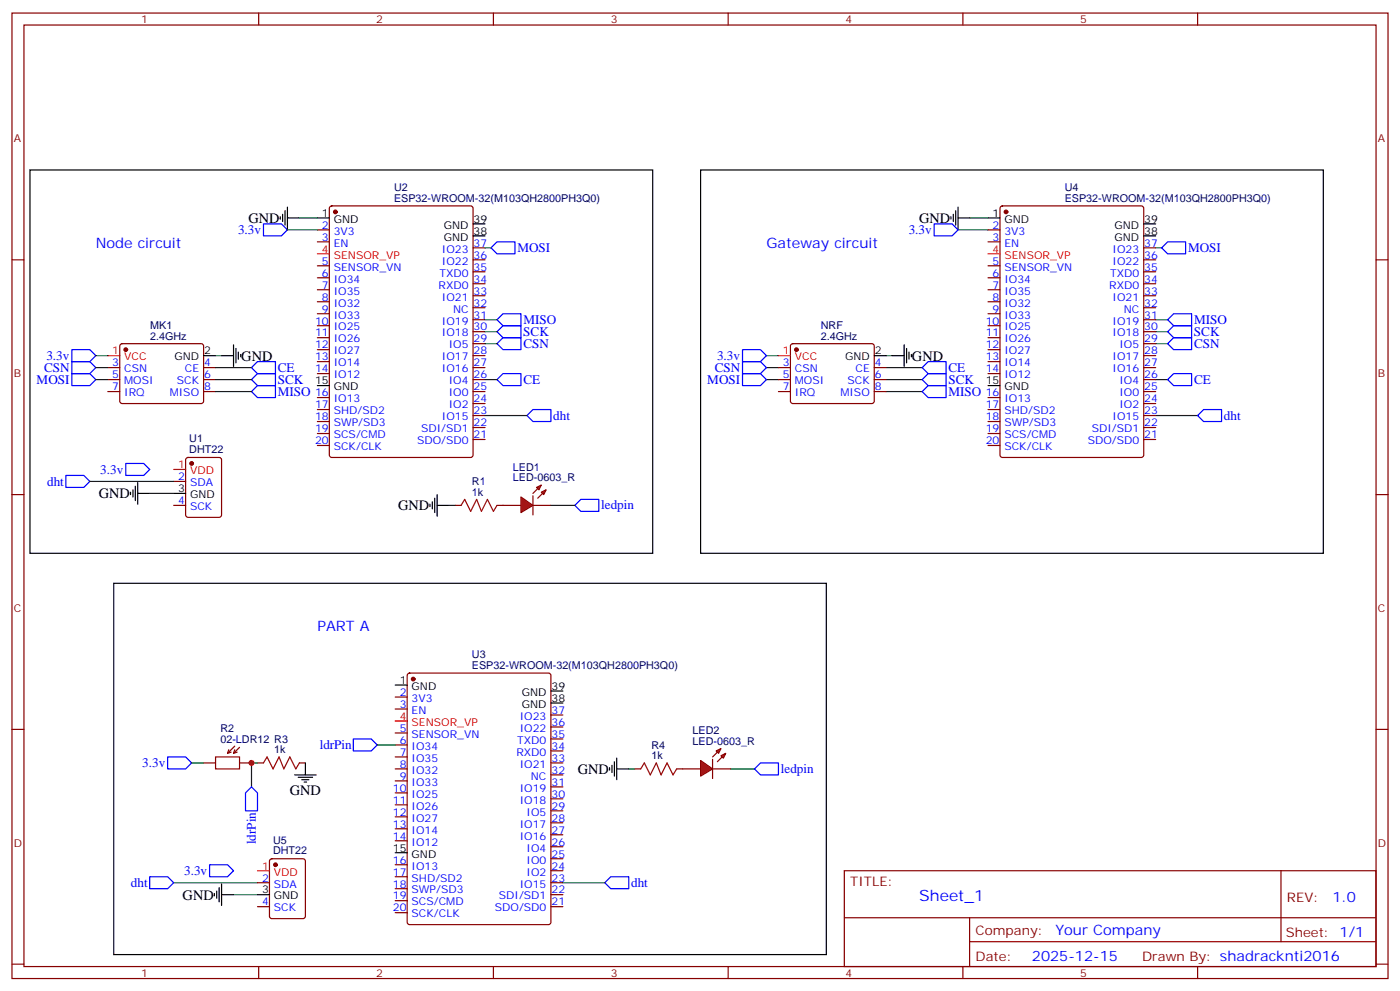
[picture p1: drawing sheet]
<svg xmlns="http://www.w3.org/2000/svg" width="412mm" height="292mm" viewBox="0 0 412 292" stroke-linecap="round" stroke-linejoin="round" font-family="sans-serif">
<g fill="none" stroke="#870000" stroke-width=".35">
<path d="M3.5 3.8h405.4v284.4h-405.4zM7.1 7.4h398.2v277.3h-398.2zM76.2 3.8v3.6M145.3 3.8v3.6M214.5 3.8v3.6M283.6 3.8v3.6M352.8 3.8v3.6M3.5 76.5h3.6M93.5 67.7h3.5M93.5 71.2h3.5M93.5 78.3h3.5M97.2 60.8l.5-.2h40.9l.7 .5v72.9l-.4 .7h-41.2l-.6-.4-.1-73z"/>
<path d="M139.3 76.5h3.6M139.3 73h3.6M291 67.7h3.6M291 71.2h3.6M291 78.3h3.6M294.8 60.8l.5-.2h40.9l.6 .5 .1 72.9-.5 .7h-41.1l-.7-.4v-73zM336.9 76.5h3.5M336.9 73h3.5M405.3 76.5h3.6M93.5 81.8h3.5M93.5 85.3h3.5M93.5 88.9h3.5"/>
<path d="M93.5 92.4h3.5M93.5 95.9h3.5M93.5 99.4h3.5M139.3 97.7h3.6M139.3 94.2h3.6M139.3 90.6h3.6M139.3 87.1h3.6M139.3 83.6h3.6M139.3 80h3.6M291 81.8h3.6M291 85.3h3.6M291 88.9h3.6"/>
<path d="M291 92.4h3.6M291 95.9h3.6M291 99.4h3.6M336.9 97.7h3.5M336.9 94.2h3.5M336.9 90.6h3.5M336.9 87.1h3.5M336.9 83.6h3.5M336.9 80h3.5M31.7 115.3h3.6M31.7 108.3h3.6M31.7 111.8h3.6"/>
<path d="M35.5 101.4l.5-.2h23.3l.5 .2 .2 .5-.1 16.5-.6 .5-23.6-.1-.4-.7v-16.2zM60 115.3h3.5M60 108.3h3.5M60 111.8h3.5M93.5 103h3.5M93.5 106.5h3.5M93.5 110h3.5M93.5 117.1h3.5M139.3 115.3h3.6M139.3 108.3h3.6M139.3 111.8h3.6M139.3 118.9h3.6"/>
<path d="M139.3 104.7h3.6M139.3 101.2h3.6M229.3 115.3h3.5M229.3 108.3h3.5M229.3 111.8h3.5M233.1 101.4l.4-.2h23.3l.5 .2 .2 .5v16.5l-.7 .5-23.5-.1-.5-.7v-16.2zM257.5 115.3h3.6M257.5 108.3h3.6M257.5 111.8h3.6M291 103h3.6M291 106.5h3.6M291 110h3.6"/>
<path d="M291 117.1h3.6M336.9 115.3h3.5M336.9 108.3h3.5M336.9 111.8h3.5M336.9 118.9h3.5M336.9 104.7h3.5M336.9 101.2h3.5M54.9 134.9l.5-.2h9.2l.6 .5 .1 16.5-.5 .6-9.4 .1-.7-.5v-16.5zM93.5 120.6h3.5M93.5 124.1h3.5M93.5 127.7h3.5M93.5 131.2h3.5"/>
<path d="M139.3 129.4h3.6M139.3 125.9h3.6M139.3 122.4h3.6M291 120.6h3.6M291 124.1h3.6M291 127.7h3.6M291 131.2h3.6M336.9 129.4h3.5M336.9 125.9h3.5M336.9 122.4h3.5M3.5 145.7h3.6M51.2 141.8h3.5"/>
<path d="M51.2 148.8h3.5M405.3 145.7h3.6M3.5 214.8h3.6M405.3 214.8h3.6M248.7 256.4h156.6v28.3h-156.6zM377.3 256.5v20.8M248.7 270.3h156.5M285.6 277.3h119.6M285.6 270.3v14.1M3.5 284h3.6M76.2 284.7v3.5M145.3 284.7v3.5"/>
<path d="M214.5 284.7v3.5M283.6 284.7v3.5M352.8 284.7v3.5M405.3 284h3.6"/>
</g>
<g fill="#870000" stroke="#870000" stroke-width=".35">
<circle cx="37" cy="103" r=".53"/>
<circle cx="98.8" cy="62.4" r=".53"/>
<circle cx="56.4" cy="136.5" r=".53"/>
<circle cx="296.3" cy="62.4" r=".53"/>
<circle cx="234.6" cy="103" r=".53"/>
</g>
<path d="M93.5 74.8h3.5M291 74.8h3.6M31.7 104.7h3.6M229.3 104.7h3.5M51.2 138.3h3.5" fill="none" stroke="#f00" stroke-width=".35"/>
<g fill="none" stroke="#000" stroke-width=".35">
<path d="M8.8 50.1h183.5v112.8h-183.5zM206.4 50.1h183.4v112.8h-183.4zM82.5 63.8v.7M83.3 63.1v2.1M84 62.1v4.2M84.7 64.2h3.5M84.7 61v6.3M93.5 64.2h3.5M139.3 69.5h3.6M139.3 65.9h3.6M280.1 63.8v.7M280.8 63.1v2.1"/>
<path d="M281.5 62.1v4.2M282.2 64.2h3.6M282.2 61v6.3M291 64.2h3.6M336.9 69.5h3.5M336.9 65.9h3.5M60 104.7h3.5M65.3 104.7h3.5M68.8 101.6v6.3M69.5 102.6v4.3M70.2 103.7v2.1M70.9 104.4v.7"/>
<path d="M93.5 113.6h3.5M257.5 104.7h3.6M262.8 104.7h3.5M266.3 101.6v6.3M267.1 102.6v4.3M267.8 103.7v2.1M268.5 104.4v.7M291 113.6h3.6M38.5 145v.7M39.2 144.3v2.1M39.9 143.2v4.2M40.6 145.3h3.5"/>
<path d="M40.6 142.1v6.4M51.2 145.3h3.5"/>
</g>
<g fill="none" stroke="#00f" stroke-width=".35">
<path d="M77.6 65.9h5.3l1.8 1.8-1.8 1.8h-5.3zM144.6 73l1.8-1.8h5.3v3.6h-5.3zM275.2 65.9h5.3l1.7 1.8-1.7 1.8h-5.3zM342.2 73l1.8-1.8h5.2v3.6h-5.2zM146.4 94.2l1.8-1.8h5.3v3.5h-5.3zM146.4 97.7l1.8-1.8h5.3v3.5h-5.3zM344 97.7l1.7-1.8h5.3v3.5h-5.3zM345.7 92.4h5.3v3.5h-5.3l-1.7-1.7zM345.7 99.4h5.3v3.6h-5.3l-1.7-1.8zM21.2 103h5.3l1.7 1.7-1.7 1.8h-5.3zM21.2 106.5h5.3l1.7 1.8-1.7 1.7h-5.3zM21.2 110h5.3l1.7 1.8-1.7 1.8h-5.3z"/>
<path d="M74.1 108.3l1.7-1.8h5.3v3.5h-5.3zM75.8 110h5.3v3.6h-5.3l-1.7-1.8zM75.8 113.6h5.3v3.5h-5.3l-1.7-1.8zM146.4 101.2l1.8-1.8h5.3v3.6h-5.3zM148.2 110h5.3v3.6h-5.3l-1.8-1.8zM218.7 110h5.3l1.8 1.8-1.8 1.8h-5.3zM218.7 106.5h5.3l1.8 1.8-1.8 1.7h-5.3zM218.7 103h5.3l1.8 1.7-1.8 1.8h-5.3zM271.6 115.3l1.8-1.7h5.3v3.5h-5.3zM271.6 108.3l1.8-1.8h5.3v3.5h-5.3zM273.4 110h5.3v3.6h-5.3l-1.8-1.8zM345.7 110h5.3v3.6h-5.3l-1.7-1.8z"/>
<path d="M37 136.5h5.3l1.8 1.8-1.8 1.7h-5.3zM155.2 122.4l1.8-1.8h5.3v3.5h-5.3zM354.5 120.6h5.3v3.5h-5.3l-1.7-1.7zM19.4 140h5.3l1.8 1.8-1.8 1.7h-5.3z"/>
</g>
<g fill="none" stroke="#008700" stroke-width=".35">
<path d="M84.7 67.7h8.8M88.2 64.2h5.3M142.9 73h1.7M282.2 67.7h8.8M285.8 64.2h5.2M340.4 73h1.8M142.9 97.7h3.5M142.9 94.2h3.5M340.4 97.7h3.6M340.4 94.2h3.6M28.2 104.7h3.5M28.2 111.8h3.5"/>
<path d="M28.2 108.3h3.5M63.5 104.7h1.8M63.5 111.8h10.6M63.5 108.3h10.6M63.5 115.3h10.6M142.9 111.8h3.5M142.9 101.2h3.5M225.8 104.7h3.5M225.8 111.8h3.5M225.8 108.3h3.5M261.1 104.7h1.7M261.1 111.8h10.5"/>
<path d="M261.1 108.3h10.5M261.1 115.3h10.5M340.4 111.8h3.6M340.4 101.2h3.6M142.9 122.4h12.3M340.4 122.4h12.4M26.5 141.8h24.7"/>
</g>
<g fill="#f00" stroke="#870000" stroke-width=".35">
<path d="M153.5 146.4l3.5 2.4-3.5 2.2z"/>
<path d="M157 146v5.7z"/>
</g>
<g fill="#870000" stroke="#870000" stroke-width=".35">
<path d="M157 145.3l1.4-1.4z"/>
<path d="M159.8 145.3l-1.4 1.4z"/>
</g>
<g fill="#f00" stroke="#870000" stroke-width=".35">
<path d="M158 143.5l1.5-.7-.8 1.5z"/>
<path d="M159.5 145l1.4-.7-.7 1.4z"/>
</g>
<g fill="none" stroke="#870000" stroke-width=".35">
<path d="M134.1 148.8h1.7M146.4 148.8h7.1M157 148.8h5.3M120.2 198.4l.4-.2h41l.6 .5 .1 72.9-.5 .7h-41.2l-.6-.5-.1-72.9zM69.1 219.7l-2.1 2.2M116.4 205.3h3.5M116.4 208.8h3.5M116.4 215.9h3.5M116.4 219.4h3.5M162.3 217.6h3.5M162.3 214.1h3.5M162.3 210.6h3.5"/>
<path d="M60 224.7h3.5M67.4 220.8l-.4 1.1M68.1 221.5l-1.1 .4M69.1 220.8l-.3 1.1M69.8 221.5l-1 .4M70.6 224.7h3.5M70.6 220.1l-1.8 1.8M75.8 224.7h1.8M88.2 224.7h1.8M116.4 222.9h3.5M116.4 226.4h3.5M116.4 230h3.5"/>
<path d="M116.4 233.5h3.5M116.4 237h3.5M162.3 238.8h3.5M162.3 235.3h3.5M162.3 231.7h3.5M162.3 228.2h3.5M162.3 224.7h3.5M162.3 221.2h3.5M187 226.4h1.7M199.3 226.4h1.8M75.8 260h3.6M79.6 253.1l.5-.2h9.2l.6 .4 .1 16.5-.5 .7h-9.4l-.7-.4v-16.5z"/>
<path d="M116.4 240.6h3.5M116.4 244.1h3.5M116.4 247.6h3.5M116.4 254.7h3.5M116.4 258.2h3.5M162.3 260h3.5M162.3 256.4h3.5M162.3 252.9h3.5M162.3 249.4h3.5M162.3 245.9h3.5M162.3 242.3h3.5M75.8 267h3.6"/>
<path d="M116.4 261.7h3.5M116.4 265.3h3.5M116.4 268.8h3.5M162.3 267h3.5M162.3 263.5h3.5"/>
</g>
<path d="M135.8 148.8l1.1-1.7 1.7 3.5 1.8-3.5 1.4 3.5 1.8-3.5 1.7 3.5 1.1-1.8M63.5 222.9h7.1v3.5h-7.1zM77.6 224.7l1.1-1.8 1.7 3.5 1.8-3.5 1.4 3.5 1.8-3.5 1.7 3.5 1.1-1.7M188.7 226.4l1.1-1.7 1.8 3.5 1.7-3.5 1.4 3.5 1.8-3.5 1.8 3.5 1-1.8" fill="none" stroke="#a10000" stroke-width=".35"/>
<path d="M44.1 145.3h7.1M132.3 148.8h1.8M162.3 148.8h7M111.1 219.4h5.3M56.4 224.7h3.6M75.8 224.7h-1.7v7M185.2 226.4h1.8M215.2 226.4h7M51.2 260h24.6M165.8 260h12.4M68.8 263.5h7" fill="none" stroke="#008700" stroke-width=".35"/>
<g fill="none" stroke="#000" stroke-width=".35">
<path d="M126.6 148.5v.7M127.4 147.8v2.1M128.1 146.7v4.3M128.8 148.8h3.5M128.8 145.7v6.3M33.5 171.8h209.9v109.3h-209.9zM116.4 201.8h3.5M162.3 207h3.5M162.3 203.5h3.5M86.8 228.2h6.3M87.8 228.9h4.3M88.9 229.6h2.1"/>
<path d="M89.6 230.3h.7M90 224.7v3.5M179.6 226.1v.7M180.3 225.4v2.1M181 224.3v4.3M181.7 226.4h3.5M181.7 223.3v6.3M116.4 251.1h3.5M63.1 263.1v.7M63.9 262.4v2.1M64.6 261.4v4.2M65.3 263.5h3.5"/>
<path d="M65.3 260.3v6.4M75.8 263.5h3.6"/>
</g>
<path d="M171.1 147.1h5.3v3.5h-5.3l-1.8-1.8zM104.1 217.6h5.3l1.7 1.8-1.7 1.8h-5.3zM49.4 222.9h5.3l1.7 1.8-1.7 1.7h-5.3zM74.1 231.7l1.7 1.8v5.3h-3.5v-5.3zM222.2 226.4l1.8-1.7h5.3v3.5h-5.3zM44.1 258.2h5.3l1.8 1.8-1.8 1.7h-5.3zM61.7 254.7h5.3l1.8 1.7-1.8 1.8h-5.3zM179.9 258.2h5.3v3.5h-5.3l-1.7-1.7z" fill="none" stroke="#00f" stroke-width=".35"/>
<g fill="#870000" stroke="#870000" stroke-width=".35">
<circle cx="121.7" cy="200" r=".53"/>
<circle cx="81.1" cy="254.7" r=".53"/>
</g>
<path d="M116.4 212.3h3.5M75.8 256.4h3.6" fill="none" stroke="#f00" stroke-width=".35"/>
<g fill="#f00" stroke="#870000" stroke-width=".35">
<path d="M206.4 224l3.5 2.4-3.5 2.2z"/>
<path d="M209.9 223.6v5.7z"/>
</g>
<g fill="#870000" stroke="#870000" stroke-width=".35">
<path d="M209.9 222.9l1.4-1.4z"/>
<path d="M211.3 224.3l1.4-1.4z"/>
</g>
<g fill="#f00" stroke="#870000" stroke-width=".35">
<path d="M211 221.2l1.4-.7-.7 1.4z"/>
<path d="M212.4 222.6l1.4-.7-.7 1.4z"/>
</g>
<path d="M201.1 226.4h5.3M209.9 226.4h5.3" fill="none" stroke="#870000" stroke-width=".35"/>
<circle cx="74.1" cy="224.7" r=".88" fill="#c00"/>
<text font-size="4.6" fill="#00f" x="270.8" y="265.5">Sheet_1</text>
<g font-size="4.2">
<text x="73.2" y="65.6">GND</text>
<text x="270.8" y="65.6">GND</text>
<text x="71.1" y="106.2">GND</text>
<text x="268.6" y="106.2">GND</text>
<text x="29.1" y="146.8">GND</text>
<text x="117.3" y="150.3">GND</text>
<text x="170.2" y="227.9">GND</text>
<text x="85.4" y="234.3">GND</text>
<text x="53.8" y="265">GND</text>
</g>
<g font-size="4.2" fill="#00f">
<text x="28.2" y="73">Node circuit</text>
<text x="225.8" y="73">Gateway circuit</text>
<text x="93.5" y="185.9">PART A</text>
<text x="392.5" y="265.7">1.0</text>
<text x="310.9" y="275.3">Your Company</text>
<text x="304" y="283.1">2025-12-15</text>
</g>
<g font-size="3.9" fill="#00f">
<text x="70.1" y="68.9">3.3v</text>
<text x="267.7" y="68.9">3.3v</text>
<text x="152.4" y="74.2">MOSI</text>
<text x="350" y="74.2">MOSI</text>
<text x="154.2" y="95.4">MISO</text>
<text x="351.7" y="95.4">MISO</text>
<text x="154.1" y="98.9">SCK</text>
<text x="351.7" y="98.9">SCK</text>
<text x="13.7" y="106">3.3v</text>
<text x="154.2" y="102.4">CSN</text>
<text x="211.2" y="106">3.3v</text>
<text x="351.7" y="102.4">CSN</text>
<text x="10.8" y="113.1">MOSI</text>
<text x="13" y="109.5">CSN</text>
<text x="81.8" y="113">SCK</text>
<text x="81.8" y="109.5">CE</text>
<text x="154.2" y="113">CE</text>
<text x="208.4" y="113.1">MOSI</text>
<text x="210.5" y="109.5">CSN</text>
<text x="279.4" y="113">SCK</text>
<text x="279.4" y="109.5">CE</text>
<text x="351.7" y="113">CE</text>
<text x="81.8" y="116.5">MISO</text>
<text x="279.4" y="116.5">MISO</text>
<text x="163" y="123.6">dht</text>
<text x="360.5" y="123.6">dht</text>
<text x="13.9" y="143.1">dht</text>
<text x="29.5" y="139.5">3.3v</text>
<text x="177.1" y="150">ledpin</text>
<text x="94.2" y="220.7">ldrPin</text>
<text x="41.9" y="225.9">3.3v</text>
<text x="230" y="227.6">ledpin</text>
<text x="75.3" y="248.7" transform="rotate(-90 75.3 248.7)">ldrPin</text>
<text x="54.2" y="257.7">3.3v</text>
<text x="38.6" y="261.2">dht</text>
<text x="185.9" y="261.1">dht</text>
</g>
<g font-size="3.9" fill="#800">
<text x="250.5" y="261">TITLE:</text>
<text x="379.1" y="265.7">REV:</text>
<text x="287.4" y="275.2">Company:</text>
<text x="378.7" y="275.8">Sheet: 1/1</text>
<text x="287.4" y="282.9">Date:</text>
<text x="336.4" y="283">Drawn By: shadracknti2016</text>
</g>
<g font-size="3.2" fill="#800">
<text x="41.6" y="6.8">1</text>
<text x="110.8" y="6.8">2</text>
<text x="179.9" y="6.8">3</text>
<text x="249.1" y="6.8">4</text>
<text x="318.2" y="6.8">5</text>
<text x="4.1" y="41.9">A</text>
<text x="405.9" y="41.9">A</text>
<text x="4.1" y="111.1">B</text>
<text x="405.9" y="111.1">B</text>
<text x="4.1" y="180.2">C</text>
<text x="405.9" y="180.2">C</text>
<text x="4.1" y="249.4">D</text>
<text x="405.9" y="249.4">D</text>
<text x="41.6" y="287.7">1</text>
<text x="110.8" y="287.7">2</text>
<text x="179.9" y="287.7">3</text>
<text x="249.1" y="287.7">4</text>
<text x="318.2" y="287.7">5</text>
</g>
<g font-size="3.2" fill="#000080">
<text x="116.1" y="59.4">ESP32-WROOM-32(M103QH2800PH3Q0)</text>
<text x="116.1" y="56.2">U2</text>
<text x="313.6" y="59.4">ESP32-WROOM-32(M103QH2800PH3Q0)</text>
<text x="313.6" y="56.2">U4</text>
<text x="44.2" y="100.1">2.4GHz</text>
<text x="44.2" y="96.9">MK1</text>
<text x="241.8" y="100.1">2.4GHz</text>
<text x="241.8" y="96.9">NRF</text>
<text x="55.8" y="130.3">U1</text>
<text x="55.8" y="133.5">DHT22</text>
<text x="139" y="142.8">R1</text>
<text x="151.1" y="141.8">LED-0603_R</text>
<text x="151.1" y="138.6">LED1</text>
<text x="139" y="146">1k</text>
<text x="139" y="197">ESP32-WROOM-32(M103QH2800PH3Q0)</text>
<text x="139" y="193.8">U3</text>
<text x="64.9" y="215.6">R2</text>
<text x="64.9" y="218.7">02-LDR12 R3</text>
<text x="80.8" y="221.9">1k</text>
<text x="191.9" y="220.5">R4</text>
<text x="204" y="219.4">LED-0603_R</text>
<text x="204" y="216.2">LED2</text>
<text x="191.9" y="223.6">1k</text>
<text x="80.4" y="251.6">DHT22</text>
<text x="80.4" y="248.4">U5</text>
</g>
<g font-size="3.2">
<text x="94.8" y="63.8">1</text>
<text x="98.3" y="65.6">GND</text>
<text x="139.5" y="65.6">39</text>
<text x="292.4" y="63.8">1</text>
<text x="295.9" y="65.6">GND</text>
<text x="337.1" y="65.6">39</text>
<text x="130.8" y="70.9">GND</text>
<text x="130.8" y="67.3">GND</text>
<text x="139.5" y="69.1">38</text>
<text x="328.3" y="70.9">GND</text>
<text x="328.3" y="67.3">GND</text>
<text x="337.1" y="69.1">38</text>
<text x="51.4" y="106.2">GND</text>
<text x="60.1" y="104.4">2</text>
<text x="248.9" y="106.2">GND</text>
<text x="257.7" y="104.4">2</text>
<text x="92.8" y="113.2">15</text>
<text x="290.4" y="113.2">15</text>
<text x="98.3" y="115">GND</text>
<text x="295.9" y="115">GND</text>
<text x="52.5" y="145">3</text>
<text x="56" y="146.7">GND</text>
<text x="117.8" y="201.4">1</text>
<text x="121.2" y="203.2">GND</text>
<text x="162.5" y="203.2">39</text>
<text x="153.7" y="208.5">GND</text>
<text x="153.7" y="204.9">GND</text>
<text x="162.5" y="206.7">38</text>
<text x="115.7" y="250.8">15</text>
<text x="121.2" y="252.6">GND</text>
<text x="77.2" y="263.1">3</text>
<text x="80.7" y="264.9">GND</text>
</g>
<g font-size="3.2" fill="#00f">
<text x="94.8" y="67.3">2</text>
<text x="94.8" y="70.9">3</text>
<text x="98.3" y="69.1">3V3</text>
<text x="292.4" y="67.3">2</text>
<text x="292.4" y="70.9">3</text>
<text x="295.9" y="69.1">3V3</text>
<text x="94.8" y="77.9">5</text>
<text x="98.3" y="72.6">EN</text>
<text x="130.2" y="77.9">IO22</text>
<text x="130.2" y="74.4">IO23</text>
<text x="139.5" y="76.2">36</text>
<text x="139.5" y="72.6">37</text>
<text x="292.4" y="77.9">5</text>
<text x="295.9" y="72.6">EN</text>
<text x="327.7" y="77.9">IO22</text>
<text x="327.7" y="74.4">IO23</text>
<text x="337.1" y="76.2">36</text>
<text x="337.1" y="72.6">37</text>
<text x="94.8" y="81.5">6</text>
<text x="98.3" y="79.7">SENSOR_VN</text>
<text x="98.3" y="83.2">IO34</text>
<text x="129.5" y="81.5">TXD0</text>
<text x="139.5" y="83.2">34</text>
<text x="139.5" y="79.7">35</text>
<text x="292.4" y="81.5">6</text>
<text x="295.9" y="79.7">SENSOR_VN</text>
<text x="295.9" y="83.2">IO34</text>
<text x="327" y="81.5">TXD0</text>
<text x="337.1" y="83.2">34</text>
<text x="337.1" y="79.7">35</text>
<text x="94.8" y="85">7</text>
<text x="94.8" y="88.5">8</text>
<text x="98.3" y="86.7">IO35</text>
<text x="129.2" y="85">RXD0</text>
<text x="130.2" y="88.5">IO21</text>
<text x="139.5" y="86.7">33</text>
<text x="292.4" y="85">7</text>
<text x="292.4" y="88.5">8</text>
<text x="295.9" y="86.7">IO35</text>
<text x="326.8" y="85">RXD0</text>
<text x="327.7" y="88.5">IO21</text>
<text x="337.1" y="86.7">33</text>
<text x="92.8" y="95.6">10</text>
<text x="94.8" y="92">9</text>
<text x="98.3" y="90.3">IO32</text>
<text x="98.3" y="93.8">IO33</text>
<text x="130.2" y="95.6">IO19</text>
<text x="133.5" y="92">NC</text>
<text x="139.5" y="93.8">31</text>
<text x="139.5" y="90.3">32</text>
<text x="290.4" y="95.6">10</text>
<text x="292.4" y="92">9</text>
<text x="295.9" y="90.3">IO32</text>
<text x="295.9" y="93.8">IO33</text>
<text x="327.7" y="95.6">IO19</text>
<text x="331" y="92">NC</text>
<text x="337.1" y="93.8">31</text>
<text x="337.1" y="90.3">32</text>
<text x="92.8" y="99.1">11</text>
<text x="98.3" y="97.3">IO25</text>
<text x="98.3" y="100.9">IO26</text>
<text x="130.2" y="99.1">IO18</text>
<text x="139.5" y="100.9">29</text>
<text x="139.5" y="97.3">30</text>
<text x="290.4" y="99.1">11</text>
<text x="295.9" y="97.3">IO25</text>
<text x="295.9" y="100.9">IO26</text>
<text x="327.7" y="99.1">IO18</text>
<text x="337.1" y="100.9">29</text>
<text x="337.1" y="97.3">30</text>
<text x="33.1" y="107.9">3</text>
<text x="60.1" y="107.9">4</text>
<text x="92.8" y="102.6">12</text>
<text x="92.8" y="106.2">13</text>
<text x="98.3" y="104.4">IO27</text>
<text x="98.3" y="107.9">IO14</text>
<text x="130.2" y="106.2">IO17</text>
<text x="132.2" y="102.6">IO5</text>
<text x="139.5" y="107.9">27</text>
<text x="139.5" y="104.4">28</text>
<text x="230.6" y="107.9">3</text>
<text x="257.7" y="107.9">4</text>
<text x="290.4" y="102.6">12</text>
<text x="290.4" y="106.2">13</text>
<text x="295.9" y="104.4">IO27</text>
<text x="295.9" y="107.9">IO14</text>
<text x="327.7" y="106.2">IO17</text>
<text x="329.7" y="102.6">IO5</text>
<text x="337.1" y="107.9">27</text>
<text x="337.1" y="104.4">28</text>
<text x="33.1" y="111.4">5</text>
<text x="36.6" y="109.7">CSN</text>
<text x="36.6" y="113.2">MOSI</text>
<text x="52.1" y="113.2">SCK</text>
<text x="54.4" y="109.7">CE</text>
<text x="60.1" y="111.4">6</text>
<text x="92.8" y="109.7">14</text>
<text x="98.3" y="111.4">IO12</text>
<text x="130.2" y="109.7">IO16</text>
<text x="132.2" y="113.2">IO4</text>
<text x="139.5" y="111.4">26</text>
<text x="230.6" y="111.4">5</text>
<text x="234.1" y="109.7">CSN</text>
<text x="234.1" y="113.2">MOSI</text>
<text x="249.6" y="113.2">SCK</text>
<text x="252" y="109.7">CE</text>
<text x="257.7" y="111.4">6</text>
<text x="290.4" y="109.7">14</text>
<text x="295.9" y="111.4">IO12</text>
<text x="327.7" y="109.7">IO16</text>
<text x="329.7" y="113.2">IO4</text>
<text x="337.1" y="111.4">26</text>
<text x="33.1" y="115">7</text>
<text x="36.6" y="116.7">IRQ</text>
<text x="50" y="116.7">MISO</text>
<text x="60.1" y="115">8</text>
<text x="92.8" y="116.7">16</text>
<text x="98.3" y="118.5">IO13</text>
<text x="132.2" y="116.7">IO0</text>
<text x="139.5" y="118.5">24</text>
<text x="139.5" y="115">25</text>
<text x="230.6" y="115">7</text>
<text x="234.1" y="116.7">IRQ</text>
<text x="247.5" y="116.7">MISO</text>
<text x="257.7" y="115">8</text>
<text x="290.4" y="116.7">16</text>
<text x="295.9" y="118.5">IO13</text>
<text x="329.7" y="116.7">IO0</text>
<text x="337.1" y="118.5">24</text>
<text x="337.1" y="115">25</text>
<text x="92.8" y="120.3">17</text>
<text x="92.8" y="123.8">18</text>
<text x="98.3" y="122">SHD/SD2</text>
<text x="98.3" y="125.6">SWP/SD3</text>
<text x="130.2" y="123.8">IO15</text>
<text x="132.2" y="120.3">IO2</text>
<text x="139.5" y="125.6">22</text>
<text x="139.5" y="122">23</text>
<text x="290.4" y="120.3">17</text>
<text x="290.4" y="123.8">18</text>
<text x="295.9" y="122">SHD/SD2</text>
<text x="295.9" y="125.6">SWP/SD3</text>
<text x="327.7" y="123.8">IO15</text>
<text x="329.7" y="120.3">IO2</text>
<text x="337.1" y="125.6">22</text>
<text x="337.1" y="122">23</text>
<text x="92.8" y="127.3">19</text>
<text x="92.8" y="130.8">20</text>
<text x="98.3" y="129.1">SCS/CMD</text>
<text x="122.9" y="130.8">SDO/SD0</text>
<text x="124" y="127.3">SDI/SD1</text>
<text x="139.5" y="129.1">21</text>
<text x="290.4" y="127.3">19</text>
<text x="290.4" y="130.8">20</text>
<text x="295.9" y="129.1">SCS/CMD</text>
<text x="320.4" y="130.8">SDO/SD0</text>
<text x="321.6" y="127.3">SDI/SD1</text>
<text x="337.1" y="129.1">21</text>
<text x="98.3" y="132.6">SCK/CLK</text>
<text x="295.9" y="132.6">SCK/CLK</text>
<text x="52.5" y="141.4">2</text>
<text x="56" y="143.2">SDA</text>
<text x="52.5" y="148.5">4</text>
<text x="56" y="150.2">SCK</text>
<text x="117.8" y="204.9">2</text>
<text x="117.8" y="208.5">3</text>
<text x="121.2" y="206.7">3V3</text>
<text x="117.8" y="215.5">5</text>
<text x="121.2" y="210.2">EN</text>
<text x="153.1" y="215.5">IO22</text>
<text x="153.1" y="212">IO23</text>
<text x="162.5" y="213.7">36</text>
<text x="162.5" y="210.2">37</text>
<text x="117.8" y="219">6</text>
<text x="121.2" y="217.3">SENSOR_VN</text>
<text x="121.2" y="220.8">IO34</text>
<text x="152.4" y="219">TXD0</text>
<text x="162.5" y="220.8">34</text>
<text x="162.5" y="217.3">35</text>
<text x="117.8" y="222.6">7</text>
<text x="117.8" y="226.1">8</text>
<text x="121.2" y="224.3">IO35</text>
<text x="121.2" y="227.9">IO32</text>
<text x="152.1" y="222.6">RXD0</text>
<text x="153.1" y="226.1">IO21</text>
<text x="162.5" y="227.9">32</text>
<text x="162.5" y="224.3">33</text>
<text x="115.7" y="233.2">10</text>
<text x="117.8" y="229.6">9</text>
<text x="121.2" y="231.4">IO33</text>
<text x="153.1" y="233.2">IO19</text>
<text x="156.4" y="229.6">NC</text>
<text x="162.5" y="231.4">31</text>
<text x="115.7" y="236.7">11</text>
<text x="121.2" y="234.9">IO25</text>
<text x="121.2" y="238.4">IO26</text>
<text x="153.1" y="236.7">IO18</text>
<text x="162.5" y="238.4">29</text>
<text x="162.5" y="234.9">30</text>
<text x="115.7" y="240.2">12</text>
<text x="115.7" y="243.7">13</text>
<text x="121.2" y="242">IO27</text>
<text x="121.2" y="245.5">IO14</text>
<text x="153.1" y="243.7">IO17</text>
<text x="155.1" y="240.2">IO5</text>
<text x="162.5" y="245.5">27</text>
<text x="162.5" y="242">28</text>
<text x="115.7" y="247.3">14</text>
<text x="121.2" y="249">IO12</text>
<text x="153.1" y="247.3">IO16</text>
<text x="155.1" y="250.8">IO4</text>
<text x="162.5" y="249">26</text>
<text x="115.7" y="254.3">16</text>
<text x="115.7" y="257.8">17</text>
<text x="121.2" y="256.1">IO13</text>
<text x="155.1" y="257.8">IO2</text>
<text x="155.1" y="254.3">IO0</text>
<text x="162.5" y="256.1">24</text>
<text x="162.5" y="252.6">25</text>
<text x="77.2" y="259.6">2</text>
<text x="80.7" y="261.4">SDA</text>
<text x="115.7" y="261.4">18</text>
<text x="121.2" y="259.6">SHD/SD2</text>
<text x="121.2" y="263.1">SWP/SD3</text>
<text x="153.1" y="261.4">IO15</text>
<text x="162.5" y="263.1">22</text>
<text x="162.5" y="259.6">23</text>
<text x="77.2" y="266.7">4</text>
<text x="80.7" y="268.4">SCK</text>
<text x="115.7" y="264.9">19</text>
<text x="115.7" y="268.4">20</text>
<text x="121.2" y="266.7">SCS/CMD</text>
<text x="145.8" y="268.4">SDO/SD0</text>
<text x="147" y="264.9">SDI/SD1</text>
<text x="162.5" y="266.7">21</text>
<text x="121.2" y="270.2">SCK/CLK</text>
</g>
<g font-size="3.2" fill="#f00">
<text x="94.8" y="74.4">4</text>
<text x="98.3" y="76.2">SENSOR_VP</text>
<text x="292.4" y="74.4">4</text>
<text x="295.9" y="76.2">SENSOR_VP</text>
<text x="33.1" y="104.4">1</text>
<text x="36.6" y="106.2">VCC</text>
<text x="230.6" y="104.4">1</text>
<text x="234.1" y="106.2">VCC</text>
<text x="52.5" y="137.9">1</text>
<text x="56" y="139.7">VDD</text>
<text x="117.8" y="212">4</text>
<text x="121.2" y="213.7">SENSOR_VP</text>
<text x="77.2" y="256.1">1</text>
<text x="80.7" y="257.8">VDD</text>
</g>
</svg>
